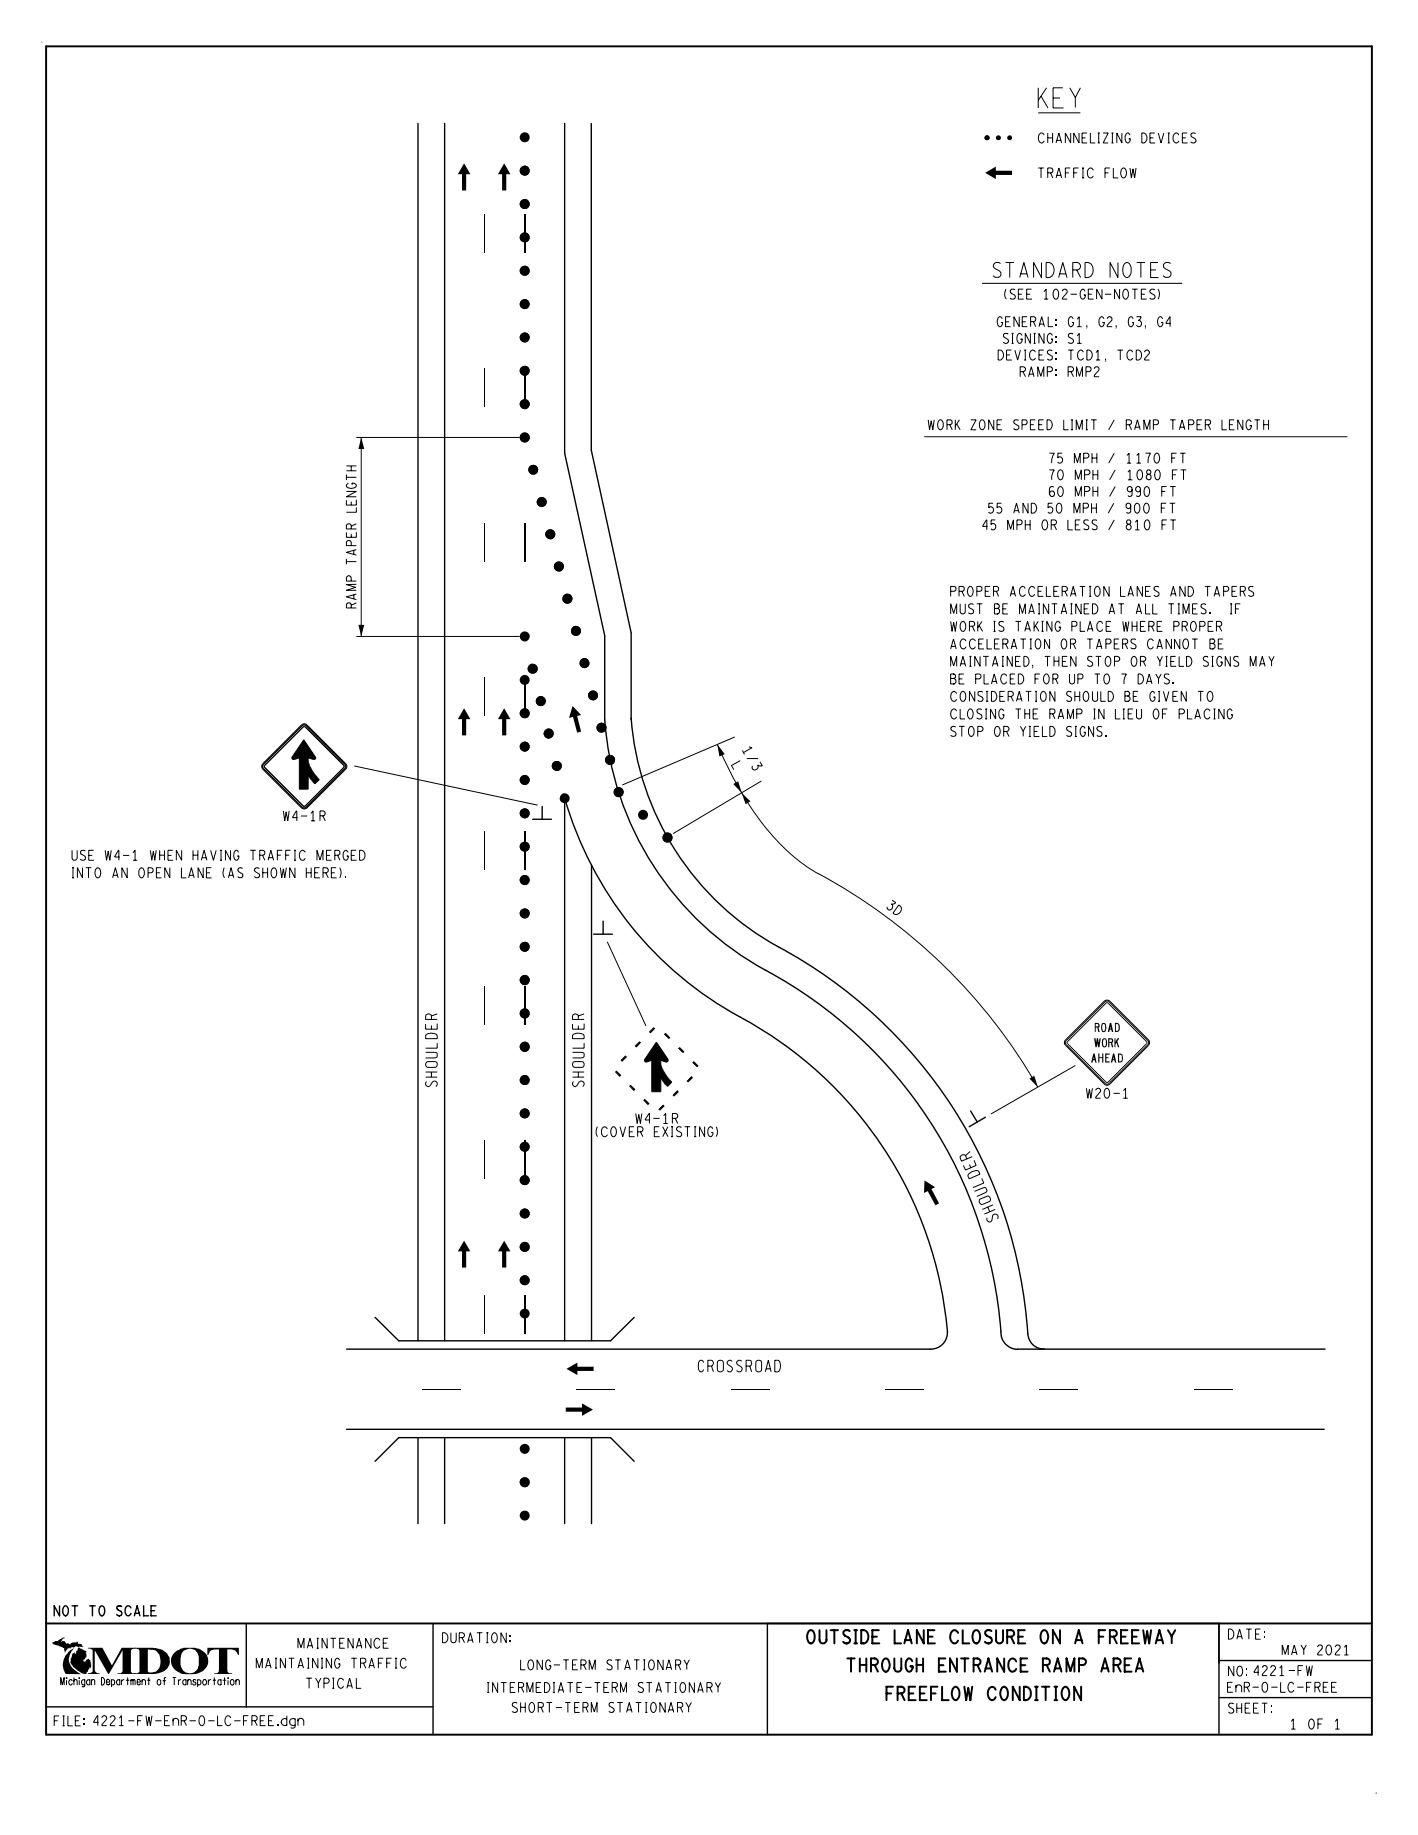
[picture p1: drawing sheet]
<svg xmlns="http://www.w3.org/2000/svg" width="216mm" height="279mm" viewBox="0 0 216 279" stroke-linecap="round" stroke-linejoin="round" font-family="sans-serif">
<g fill="#000">
<path d="M96.6 159.2l.8-.7 .1 .2-.7 .7zM96.7 159.3l.8-.7 .1 .2-.7 .7zM99.5 156.4l.1 .1-.7 .7-.1-.1zM99.6 156.5l.1 .1-.7 .7-.1-.1zM101.1 157.5l.1-.1 .8 .7-.2 .1zM101.2 157.4l.2-.1 .7 .7-.1 .1zM93.6 163.2l.1-.1 .8 .7-.2 .2zM93.7 163.1l.1-.1 .8 .7-.2 .2zM94.5 161.4l.7-.7 .1 .1-.7 .7zM94.6 161.5l.7-.7 .1 .1-.7 .7zM95.8 165.4l.1-.1 .7 .7-.1 .1zM95.9 165.3l.1-.1 .7 .7-.1 .1z"/>
<path d="M97.9 167.5l.1-.1 .8 .7-.2 .2zM98 167.4l.1-.1 .8 .7-.2 .2zM101 168.2l.1 .1-.7 .7-.1-.1zM101.1 168.3l.1 .1-.7 .7-.1-.1zM103.1 166l.2 .2-.8 .7-.1-.1zM103.2 166.1l.2 .2-.8 .7-.1-.1zM103.3 159.6l.1-.1 .7 .7-.1 .1zM103.4 159.5l.1-.1 .7 .7-.1 .1zM105.3 163.9l.1 .1-.7 .7-.1-.1zM105.4 164l.1 .1-.7 .7-.1-.1zM105.4 161.8l.2-.1 .7 .7-.1 .1zM105.5 161.7l.2-.1 .7 .7-.1 .1z"/>
<path d="M70.7 24.9l.9 1.6h-.6v2.5h-.7v-2.5h-.6z" fill-rule="evenodd"/>
<path d="M76.8 24.9l.9 1.6h-.6v2.5h-.7v-2.5h-.6z" fill-rule="evenodd"/>
<path d="M70.7 107.8l.9 1.7h-.6v2.5h-.7v-2.5h-.6z" fill-rule="evenodd"/>
<path d="M76.8 107.8l.9 1.7h-.6v2.5h-.7v-2.5h-.6z" fill-rule="evenodd"/>
<path d="M87.2 107.5l1.3 1.4-.6 .1 .6 2.4-.6 .1-.7-2.4-.6 .2z" fill-rule="evenodd"/>
<path d="M99.9 158.7l1.8 2.6a.3 .3 0 0 1 0 .3 .3 .3 0 0 1-.3 .1l-.8-.3a3.4 3.4 0 0 0 .9 2.5l.8 .9-.7 .6-1-1.3v2.1h-1.4v-4.8l-.7 .3h-.2l-.2-.2z" fill-rule="evenodd"/>
<path d="M70.7 188.9l.9 1.6h-.6v2.5h-.7v-2.5h-.6z" fill-rule="evenodd"/>
<path d="M76.8 188.9l.9 1.6h-.6v2.5h-.7v-2.5h-.6z" fill-rule="evenodd"/>
<path d="M140.8 179.7l1.6 1.1-.6 .2 1.2 2.2-.6 .3-1.1-2.1-.6 .2z" fill-rule="evenodd"/>
<path d="M86.1 214.3h2.5v-.6l1.7 .9-1.7 1v-.7h-2.5z" fill-rule="evenodd"/>
<path d="M86.3 208.4l1.6-.9v.6h2.5v.6h-2.5v.7z" fill-rule="evenodd"/>
<path d="M10.4 251.5l.9-.6a2.14 2.14 0 0 0 .1 3.4l.9 .6h-2.3a2.55 2.55 0 0 1 .4-3.4z" fill-rule="evenodd"/>
<path d="M7.9 250.2l.5-.3h.4l.3-.3a.75 .75 0 0 1 .8-.2h-.1a.49 .49 0 0 0-.4 .6l.1-.2v.1h.3l.3 .4a.39 .39 0 0 1 .6 .1l.1-.2 .2-.1h.6l.1-.1h.2v.3a.46 .46 0 0 1 .6 .2l.2 .3-.6-.1v.2a.64 .64 0 0 0-1 0l-.2-.1-.2 .2v-.1l-.3 .1v-.1l-.5 .7-.2-.7h-.1l-.1-.1-.3-.2v.2l-1.1-.5z" fill-rule="evenodd"/>
<path d="M11.9 250.9l.5 .1 .7 .4 .1 .2h-.1v.1l.1 .1v.5l-.3 .3-.2 .1 .1 .3h.2l.1-.3 .4-.1 .3 .2 .1 1.1-.1 .1-.1-.1-.2 .3h-.1v.3l-.2 .2v.2a3.5 3.5 0 0 1-2.3-1.4 .62 .62 0 0 1-.1-.8l-.1-.1 .1-.1 .3-.8h.2l.1-.2v.3l.1-.1-.1 .2 .2-.2v-.3l.3-.1-.1-.1z" fill-rule="evenodd"/>
<path d="M13.4 250.9h2.2l1.4 2.7 1.5-2.7h2.2v.1l-.6 .1-.2 .3v3.1l.2 .2 .6 .1v.1h-2.8v-.1l.6-.1 .2-.2v-3.2l-2.1 3.6h-.1l-2.1-3.6v3a.64 .64 0 0 0 .8 .5v.1h-1.8v-.1l.6-.2 .1-.2v-3l-.1-.3-.6-.1z" fill-rule="evenodd"/>
<path d="M20.5 250.9h3v.3l-1-.1v3.4a.88 .88 0 0 0 1 .1v.3h-3v-.1l.5-.1 .2-.2v-3.1l-.1-.3-.6-.1z" fill-rule="evenodd"/>
<path d="M23.5 250.9a2.2 2.2 0 0 1 2.4 2 1.89 1.89 0 0 1-1.8 1.9l-.6 .1v-.3h.1a1.69 1.69 0 0 0 .7-2.3v-.3l-.5-.6-.3-.2z" fill-rule="evenodd"/>
<path d="M26.6 251.6l.9-.6 .5-.1h.9v.1a1.38 1.38 0 0 0-1.4 1.5 1.68 1.68 0 0 0 1.4 2.3v.1a2.21 2.21 0 0 1-2-.5 1.79 1.79 0 0 1-.3-2.8z" fill-rule="evenodd"/>
<path d="M28.9 250.9a2.56 2.56 0 0 1 2.8 1.5 2.17 2.17 0 0 1-2.5 2.5h-.3v-.1a1.36 1.36 0 0 0 1.4-1.2v-1.3l-.3-.7a1.06 1.06 0 0 0-1.1-.6z" fill-rule="evenodd"/>
<path d="M31.6 250.9h4.8v1.1h-.2l-.2-.4a.78 .78 0 0 0-.7-.5h-.7v3.5a.63 .63 0 0 0 .7 .2v.1h-2.7v-.1l.5-.1 .2-.1v-3.5a1.27 1.27 0 0 0-1.4 .5l-.2 .4h-.1z" fill-rule="evenodd"/>
<circle cx="79.9" cy="20.9" r=".77"/>
<circle cx="79.9" cy="36.1" r=".77"/>
<circle cx="79.9" cy="31.1" r=".77"/>
<circle cx="79.9" cy="26" r=".77"/>
<circle cx="150.3" cy="21" r=".38"/>
<circle cx="152" cy="21" r=".38"/>
<circle cx="153.7" cy="21" r=".38"/>
<circle cx="79.9" cy="46.3" r=".76"/>
<circle cx="79.9" cy="41.2" r=".77"/>
<circle cx="79.9" cy="56.5" r=".76"/>
<circle cx="79.9" cy="51.4" r=".76"/>
<circle cx="79.9" cy="66.6" r=".76"/>
<circle cx="79.9" cy="61.5" r=".76"/>
<circle cx="79.9" cy="66.6" r=".77"/>
<circle cx="81.2" cy="71.5" r=".75"/>
<circle cx="82.5" cy="76.4" r=".76"/>
<circle cx="79.9" cy="96.9" r=".76"/>
<circle cx="83.8" cy="81.4" r=".76"/>
<circle cx="85.1" cy="86.3" r=".76"/>
<circle cx="86.4" cy="91.2" r=".77"/>
<circle cx="87.7" cy="96.1" r=".77"/>
<circle cx="79.9" cy="108.6" r=".76"/>
<circle cx="79.9" cy="103.5" r=".77"/>
<circle cx="79.9" cy="118.8" r=".76"/>
<circle cx="79.9" cy="113.7" r=".76"/>
<circle cx="81.1" cy="101.8" r=".77"/>
<circle cx="82.3" cy="106.8" r=".76"/>
<circle cx="83.5" cy="111.7" r=".76"/>
<circle cx="84.8" cy="116.6" r=".76"/>
<circle cx="89" cy="101" r=".77"/>
<circle cx="90.3" cy="105.9" r=".75"/>
<circle cx="91.6" cy="110.8" r=".76"/>
<circle cx="92.9" cy="115.7" r=".76"/>
<circle cx="79.9" cy="128.9" r=".76"/>
<circle cx="79.9" cy="134" r=".76"/>
<circle cx="79.9" cy="139.1" r=".76"/>
<circle cx="79.9" cy="123.8" r=".76"/>
<circle cx="86" cy="121.5" r=".77"/>
<circle cx="94.2" cy="120.6" r=".77"/>
<circle cx="97.9" cy="124.1" r=".76"/>
<circle cx="101.6" cy="127.5" r=".77"/>
<circle cx="79.9" cy="159.4" r=".77"/>
<circle cx="79.9" cy="144.2" r=".76"/>
<circle cx="79.9" cy="149.2" r=".77"/>
<circle cx="79.9" cy="154.3" r=".77"/>
<circle cx="79.9" cy="179.7" r=".75"/>
<circle cx="79.9" cy="164.5" r=".75"/>
<circle cx="79.9" cy="169.5" r=".75"/>
<circle cx="79.9" cy="174.6" r=".75"/>
<circle cx="79.9" cy="194.9" r=".75"/>
<circle cx="79.9" cy="184.8" r=".75"/>
<circle cx="79.9" cy="189.9" r=".75"/>
<circle cx="79.9" cy="200" r=".76"/>
<circle cx="79.9" cy="220.6" r=".76"/>
<circle cx="79.9" cy="230.8" r=".76"/>
<circle cx="79.9" cy="225.7" r=".76"/>
</g>
<path d="M7 7.1h201.9v257h-201.9zM7 247.2h201.9" fill="none" stroke="#000" stroke-width=".3"/>
<g fill="none" stroke="#000" stroke-width=".21">
<path d="M63.6 18.8v185.4M67.7 18.8v185.4M86 18.8v50.2l6.1 27.8v12.8a47.5 47.5 0 0 0 25.7 38.8 68.5 68.5 0 0 1 34.7 55.2 2.61 2.61 0 0 0 2.4 1.9M90 18.8v49.8M90 68.5l6.1 27.8M96.1 96.4v13.2M96.1 109.3a43.6 43.6 0 0 0 23.7 35.6 72.4 72.4 0 0 1 36.7 58.5 2.46 2.46 0 0 0 2.5 2M81.1 124.7h2.9M82.5 122.8v1.9M90.1 131.7v72.5M90.4 142.2h2.8M91.8 140.3v1.9"/>
<path d="M147.8 169.2l1 1.7M150 170.1l-2.4 1.5M52.8 217.6h148.8M57.1 200.6l3.6 3.6h32.3l3.6-3.6M63.6 218.9v13.1M67.7 218.9v13.1M86 204.2v-82.7a55.4 55.4 0 0 0 27.8 34 60.1 60.1 0 0 1 30.4 47.6 2.52 2.52 0 0 1-2.5 2.3h-88.9M86 218.9v13.1M90.1 218.9v13.1M154.9 205.4h46.9M57.1 222.5l3.6-3.6h32.3l3.6 3.6M7 259.9h58.9"/>
<path d="M37.5 247.2v12.7M65.9 247.2v16.9M185.6 247.2v16.9M185.6 258.5h23.3M185.6 252.8h23.3M185.7 247.2h-68.9v16.9"/>
</g>
<g fill="none" stroke="#000" stroke-width=".15">
<path d="M6.4 6.4h-.1M73.8 32.6v5.9M73.8 56.1v5.9M73.8 79.6v5.9M73.8 103.1v5.9M109.2 113.3a46.1 46.1 0 0 0 11.5 17l2.3 1.8 1.6 1M73.8 126.6v5.9M124.6 133a84.9 84.9 0 0 1 33.4 32.5M73.8 150.1v5.9M92.5 143.4l5.9 12.8M99.9 158.7l1.8 2.6a.3 .3 0 0 1 0 .3 .3 .3 0 0 1-.3 .1l-.8-.3a3.4 3.4 0 0 0 1 2.6l.7 .8-.7 .6-1-1.3v2.1h-1.4v-4.8l-.7 .3-.3-.1-.1-.2zM73.8 173.6v5.9"/>
<path d="M163.7 162.2l-12.8 7.4M73.8 197.1v5.9M64.2 211.5h5.9M87.8 211.5h5.8M111.3 211.5h5.9M134.8 211.5h5.9M158.3 211.5h5.9M181.8 211.5h5.9M209.6 273h-.1"/>
</g>
<path d="M79.9 32.6v5.9M79.9 56.1v5.9M79.9 79.6v5.9M79.9 103.1v5.9M79.9 126.6v5.9M79.9 150.1v5.9M79.9 173.6v5.9M79.9 197.1v5.9" fill="none" stroke="#000" stroke-width=".18"/>
<path d="M135.8 137l1.8 1.3-1 1.3-1.7-1.3z" fill="#fff"/>
<g fill="#000">
<path d="M109.2 113.3l1.1 1.5-.8 .4zM156.7 164.2l.8-.4 .5 1.7z"/>
<path d="M150 26.3l1.6-.9v.6h2.5v.6h-2.5v.7z" fill-rule="evenodd"/>
<path d="M46.2 112.6l1.9 2.8-.2 .2-1-.2a4.5 4.5 0 0 0 1.7 3.3l-.7 .6-1-1.2v2.1h-1.3v-4.8l-1 .2-.1-.1v-.2z" fill-rule="evenodd"/>
</g>
<path d="M40.1 116.4l5.9-5.9 .4-.1 6.1 6 .1 .4-6 6.1-.4 .1-6.1-6-.1-.2zM45.9 110.4a.58 .58 0 0 1 .8 0l5.9 5.9a.58 .58 0 0 1 0 .8l-5.9 5.9a.64 .64 0 0 1-.8 0l-5.9-5.9a.64 .64 0 0 1 0-.8zM46.2 110.7h.3l5.9 6-6.1 6.1-6.1-6.1zM46.2 112.6l1.8 2.7 .1 .1-.2 .2-1-.2 .1 .7 .6 1.4 1 1.2-.7 .6-1-1.2v2.1h-1.3v-4.8l-.8 .2h-.2l-.2-.2zM53.9 116.6l27.9 6M162.3 158.4l5.9-5.9 .5-.1 6.1 6 .1 .5-6 6.1-.5 .1-6.1-6-.1-.2zM162.5 158.6l6.1-5.9 6 6.1-6 6-6.1-5.9zM168.1 152.4a.64 .64 0 0 1 .9 0l5.9 5.9a.64 .64 0 0 1 0 .9l-5.9 5.9a.58 .58 0 0 1-.9 0l-5.9-5.9a.58 .58 0 0 1 0-.9z" fill="none" stroke="#000" stroke-width=".15"/>
<path d="M157.1 12.4h8.4v5h-8.4z" fill="#fff"/>
<path d="M158.1 17.2h6.4M140.7 66.5h64.4M111.9 112.2l-17.1 7.3M115.9 118.9l-13.4 8" fill="none" stroke="#000" stroke-width=".15"/>
<path d="M111.7 119.4l.7-.4 .5 1.7zM112.9 120.7l1.4 1.3-.8 .4z" fill="#000"/>
<path d="M52.7 70.9h1.6v21.7h-1.6z" fill="#fff"/>
<g fill="none" stroke="#000" stroke-width=".15">
<path d="M149.5 43.1h30.5M54.3 66.6h24.8M55 66.6v30.3M54.3 96.9h24.8M187.3 91.9h.3M187.3 93.5h.3M187.5 91.9v1.6M64.9 157.5a1.42 1.42 0 0 1 1.7 .2v.5h-1.8v-.5zM65.7 154.7l-.1-.2-.3-.1-.4 .1-.1 .7h1.8M65.7 154.7v.5M65.7 156.1v.6M66.6 158.8v.8h-1.8"/>
<path d="M66.6 155.9v.8h-1.8v-.8M66.6 154.4l-.9 .3M87.3 157.5a1.42 1.42 0 0 1 1.6 .2v.5h-1.7v-.5zM88.1 154.7l-.1-.2-.3-.1-.5 .1v.7h1.7M88.1 154.7v.5M88.1 156.1v.6M88.9 158.8v.8h-1.7M88.9 155.9v.8h-1.7v-.8M88.9 154.4l-.8 .3M64.8 160.2h1.4l.4 .2v.5l-.1 .1-1.7 .1M64.8 164h1.8M64.8 163.2h1.8"/>
<path d="M64.9 161.7l1.4-.1a.46 .46 0 0 1 .3 .5 .46 .46 0 0 1-.3 .4h-1.3l-.2-.3zM64.9 164.7a.44 .44 0 0 0-.1 .5 .44 .44 0 0 0 .4 .3l.3-.2 .4-.6 .2-.1 .4 .1a.51 .51 0 0 1-.1 .8M65.7 163.2v.8M87.2 160.2h1.4l.3 .2v.5l-.1 .1-1.6 .1M87.2 164h1.7M87.2 163.2h1.7M87.3 161.7l1.3-.1a.46 .46 0 0 1 .3 .5 .46 .46 0 0 1-.3 .4h-1.2l-.2-.3zM87.3 164.7a.44 .44 0 0 0-.1 .5 .44 .44 0 0 0 .4 .3l.2-.2 .4-.6a.46 .46 0 0 1 .7 .1 .46 .46 0 0 1-.2 .7M88.1 163.2v.8"/>
</g>
<path d="M55 66.6l.5 1.8h-.9zM54.6 95.1h.9l-.5 1.8z" fill="#000"/>
<text font-size="3" x="158.1" y="16.4">KEY</text>
<text font-size="2.3" x="151.2" y="42.3">STANDARD NOTES</text>
<g font-size="2">
<text x="120.2" y="250.2">OUTSIDE LANE CLOSURE ON A FREEWAY</text>
<text x="123.2" y="254.5">THROUGH ENTRANCE RAMP AREA</text>
<text x="128.2" y="258.9">FREEFLOW CONDITION</text>
</g>
<g font-size="1.8">
<text x="152.1" y="185.5" transform="rotate(-113 152.1 185.5)">S HOUL DE R</text>
<text x="106.3" y="208.9">CROSSROAD</text>
</g>
<g font-size="1.5">
<text x="158.1" y="21.8">CHANNELIZING DEVICES</text>
<text x="158.1" y="27.1">TRAFFIC FLOW</text>
<text x="153" y="45.6">(SEE 102-GEN-NOTES)</text>
<text x="151.8" y="49.7">GENERAL: G1, G2, G3, G4</text>
<text x="152.7" y="52.3">SIGNING: S1</text>
<text x="152" y="54.8">DEVICES: TCD1, TCD2</text>
<text x="154.7" y="57.4">RAMP: RMP2</text>
<text x="141.3" y="65.4">WORK ZONE SPEED LIMIT / RAMP TAPER LENGTH</text>
<text x="159.8" y="70.5">75 MPH / 1170 FT</text>
<text x="159.8" y="73.1">70 MPH / 1080 FT</text>
<text x="159.8" y="75.6">60 MPH / 990 FT</text>
<text x="149.6" y="80.7">45 MPH OR LESS / 810 FT</text>
<text x="150.5" y="78.1">55 AND 50 MPH / 900 FT</text>
<text x="54.3" y="92.6" transform="rotate(-90 54.3 92.6)">RAMP TAPER LENGTH</text>
<text x="144.8" y="90.8">PROPER ACCELERATION LANES AND TAPERS</text>
<text x="144.8" y="93.5">MUST BE MAINTAINED AT ALL TIMES.</text>
<text x="188.3" y="93.5">IF</text>
<text x="144.8" y="96.1">WORK IS TAKING PLACE WHERE PROPER</text>
<text x="144.8" y="98.8">ACCELERATION OR TAPERS CANNOT BE</text>
<text x="144.8" y="101.5">MAINTAINED, THEN STOP OR YIELD SIGNS MAY</text>
<text x="144.8" y="104.1">BE PLACED FOR UP TO 7 DAYS.</text>
<text x="144.8" y="106.8">CONSIDERATION SHOULD BE GIVEN TO</text>
<text x="144.8" y="109.5">CLOSING THE RAMP IN LIEU OF PLACING</text>
<text x="144.8" y="112.1">STOP OR YIELD SIGNS.</text>
<text x="111.4" y="116.5" transform="rotate(61 111.4 116.5)">L</text>
<text x="113" y="114.2" transform="rotate(61 113 114.2)">1 / 3</text>
<text x="43.1" y="125">W4-1R</text>
<text x="11" y="131">USE W4-1 WHEN HAVING TRAFFIC MERGED</text>
<text x="11" y="133.7">INTO AN OPEN LANE (AS SHOWN HERE).</text>
<text x="134.9" y="138.3" transform="rotate(36 134.9 138.3)">3 D</text>
<text x="165.4" y="167.2">W20-1</text>
<text x="90.8" y="173.1">(COVER EXISTING)</text>
<text x="96.8" y="171.1">W4-1R</text>
<text x="8.3" y="246">NOT TO SCALE</text>
<text x="42.4" y="251">MAINTENANCE</text>
<text x="67.4" y="250.1">DURATION:</text>
<text x="187" y="249.6">DATE:</text>
<text x="194.6" y="252">MAY 2021</text>
<text x="39" y="254">MAINTAINING TRAFFIC</text>
<text x="44.1" y="257.1">TYPICAL</text>
<text x="70.9" y="257.7">INTERMEDIATE-TERM STATIONARY</text>
<text x="74.3" y="254.3">LONG-TERM STATIONARY</text>
<text x="186.9" y="257.7">EnR-O-LC-FREE</text>
<text x="187" y="255.2">NO:4221-FW</text>
<text x="8.3" y="262.8">FILE:4221-FW-EnR-O-LC-FREE.dgn</text>
<text x="73.5" y="260.7">SHORT-TERM STATIONARY</text>
<text x="187" y="260.9">SHEET:</text>
<text x="195.8" y="263.3">1 OF 1</text>
</g>
<g font-size="1.4">
<text x="166.1" y="161.8">AHEAD</text>
<text x="166.6" y="159.5">WORK</text>
<text x="166.7" y="157.1">ROAD</text>
</g>
<text font-size="1.1" x="9.2" y="256.6">Michigan Department of Transportation</text>
</svg>
